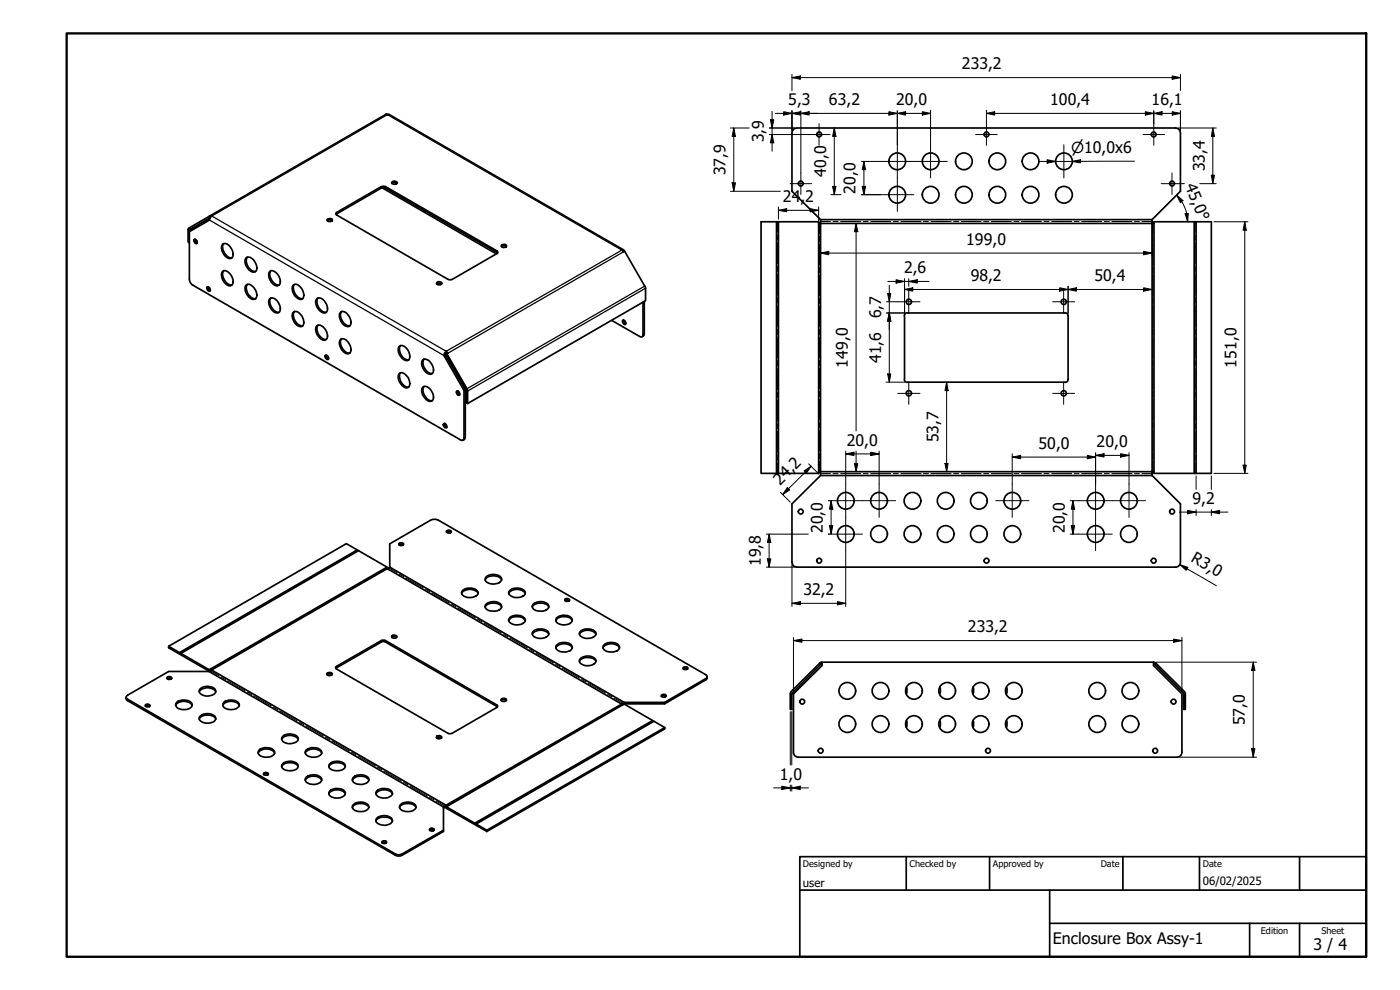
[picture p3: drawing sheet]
<svg xmlns="http://www.w3.org/2000/svg" width="420mm" height="297mm" viewBox="0 0 420 297" stroke-linecap="round" stroke-linejoin="round" font-family="sans-serif">
<!-- layer: Visible (ISO) -->
<g fill="none" stroke="#000" stroke-width=".51">
<path d="M115.8 34.3l-52.7 30.5h.5l-.5 .5-.2 .7-6.1 3.5M115.8 34.3l.3-.2 .2 .3M115.8 34.3l.5 .1M116.3 34.4l.5-.1 70.3 40.7M238 39l1.2-.6h113.6a1.49 1.49 0 0 1 1.5 1.5v17.5l-8.5 8.5v1.1h.5v-.5h17.2v75.5h-17.2v-.5h-.5v1.2l8.5 8.5v17.5a1.49 1.49 0 0 1-1.5 1.5h-113.6a1.49 1.49 0 0 1-1.5-1.6v-17.4l8.6-8.5v-1.2h-.6v.5h-17.3v-75.5h17.3v.5h.6v-1.1l-8.6-8.5v-17.5zM114.6 56.3l34.4 19.9M117.6 55l.6-.2 .9 .2M117.7 54.6l.6-.3a.7 .7 0 0 1 .9 .7 1.02 1.02 0 0 1-1.7-.2zM58.2 71.9a.72 .72 0 0 1 .9 .3 .72 .72 0 0 1-.2 .9l-.7-.7zM58.5 71.8l.2 .8 .5 .3M58.6 71.8l-.1 .1M62.7 64.9l.4 .4"/>
<path d="M62.7 64.9l.4-.1 .1 .3M62.7 64.9l-6.2 3.7v4l.3 .3M63 65.4l-6.2 3.5v14.8l.2 .9 .5 .7 80.7 46.7 .6 .1 .3-.1 .2-.6v-14.3l-6.1-10.4M66.9 73.2a1.98 1.98 0 0 1 2.5 1.3 2.18 2.18 0 0 1 0 3 3 3 0 0 1-2.9-3.5zM67.2 73.1a3.1 3.1 0 0 0 1.6 4.2h.9M73.9 77.3a1.95 1.95 0 0 1 2.6 1.3 2.16 2.16 0 0 1 0 3 3 3 0 0 1-3-3.5zM74.2 77.1a3.1 3.1 0 0 0 2.5 4.4M98.2 66.2l.5-.2 1 .2M98.2 65.8l.4-.2a.78 .78 0 0 1 1.2 .6l-.6 .3a.82 .82 0 0 1-1.1-.5zM100.8 63.9l13.6-7.9 1-.1 33.8 19.4 .2 .4-.2 .4-13.4 7.7-1.1 .1-33.7-19.4zM100.8 64.3l13.6-7.9 1-.1 34 19.6M150.5 74l.6-.3 .9 .3"/>
<path d="M150.5 73.5l.3-.1a.78 .78 0 0 1 1.2 .5l-.2 .3a.8 .8 0 0 1-.9 .1 .8 .8 0 0 1-.4-.8zM187.3 75.4l-.2-.4h-.5l.5 .6 .4-.2 6.2 10.8v4l-53.4 30.9M62.1 86.2a.74 .74 0 0 1 .9 .3 .74 .74 0 0 1-.2 .9l-.7-.7zM62.4 86l.1 .6 .6 .6M66.9 81.4a2.01 2.01 0 0 1 2.5 1.3 2.16 2.16 0 0 1 0 2.9 2.53 2.53 0 0 1-2.8-2.2 1.84 1.84 0 0 1 .3-2zM67.2 81.2a3.1 3.1 0 0 0 1.6 4.2l.9 .1M73.9 85.5a2.07 2.07 0 0 1 2.6 1.3 2.18 2.18 0 0 1 0 3 3 3 0 0 1-3-3.5zM74.2 85.3a3 3 0 0 0 2.5 4.3M81 89.6a1.91 1.91 0 0 1 2.6 1.3 2.18 2.18 0 0 1 0 2.9 3 3 0 0 1-3-3.5zM81 81.4a2.06 2.06 0 0 1 2.6 1.3 2.16 2.16 0 0 1 0 2.9 2.47 2.47 0 0 1-2.8-2.2 1.84 1.84 0 0 1 .2-2zM81.3 89.4a3.2 3.2 0 0 0 2.5 4.3M81.3 81.2a3.2 3.2 0 0 0 2.5 4.3"/>
<path d="M88.1 85.5a2.07 2.07 0 0 1 2.6 1.3l.2 .6a1.56 1.56 0 0 1-.7 2.4 3.2 3.2 0 0 1-2.1-4.3zM88.1 93.6a1.53 1.53 0 0 1 2.1 .8l.7 1.2a1.56 1.56 0 0 1-.7 2.4 3.3 3.3 0 0 1-2.4-4zM88.4 85.3a3.1 3.1 0 0 0 1.6 4.2l.9 .1M88.4 93.5a3.1 3.1 0 0 0 1.6 4.1l.9 .2M95.1 97.7a2.1 2.1 0 0 1 2.6 1.3 2.16 2.16 0 0 1 0 3 2.36 2.36 0 0 1-2.6-1.7 2.41 2.41 0 0 1 0-2.6zM95.1 89.6a1.95 1.95 0 0 1 2.6 1.3 2.18 2.18 0 0 1 0 2.9 3.1 3.1 0 0 1-3-3.5zM95.4 97.6a3 3 0 0 0 2.5 4.2M95.4 89.4a3.1 3.1 0 0 0 2.5 4.3M102.2 93.6a1.91 1.91 0 0 1 2.6 1.3 2.16 2.16 0 0 1 0 3 2.86 2.86 0 0 1-2.9-2.9l.1-1zM102.6 93.5a3.1 3.1 0 0 0 1.5 4.1l.9 .2M131.1 85.2l.5-.3 .9 .3M131.1 84.8l.7-.3 .7 .2 .1 .4-.5 .4a.78 .78 0 0 1-1.1-.6z"/>
<path d="M186.9 96.1a.73 .73 0 0 1 .8 .4 .73 .73 0 0 1-.2 .9l-.5-.4zM187.1 96l.1 .6 .6 .5M193 90.7v10a.63 .63 0 0 1-1 .3l-8.4-4.9M193.4 90.5v9.6a.77 .77 0 0 1-.7 .9M271.5 94.8v19M272.3 93.8a.92 .92 0 0 0-.9 1M272.4 93.9h47.3M319.6 93.8a.92 .92 0 0 1 .9 1v19M97.6 106.7a.71 .71 0 0 1 .9 .3 .71 .71 0 0 1-.2 .9l-.7-.7zM97.9 106.5l.1 .6 .6 .6M102.2 101.8a2.03 2.03 0 0 1 2.6 1.3 2.18 2.18 0 0 1 0 3 3 3 0 0 1-2.9-3.5zM102.6 101.6a3.1 3.1 0 0 0 1.5 4.2l.9 .1"/>
<path d="M119.9 103.9a1.95 1.95 0 0 1 2.6 1.2l.2 .6a1.52 1.52 0 0 1-.7 2.5 3.4 3.4 0 0 1-2.4-4zM119.9 112a2.1 2.1 0 0 1 2.6 1.3l.2 .6a1.56 1.56 0 0 1-.7 2.5 3.2 3.2 0 0 1-2.1-4.4zM120.2 103.7a3.1 3.1 0 0 0 2.5 4.3M120.2 111.9a3 3 0 0 0 2.5 4.2M126.9 107.9a2.1 2.1 0 0 1 2.6 1.3 2.16 2.16 0 0 1 0 3 3 3 0 0 1-2.9-3.5zM126.9 116.1a1.95 1.95 0 0 1 2.6 1.3 2.18 2.18 0 0 1 0 3 3.1 3.1 0 0 1-2.9-3.5zM127.3 107.7a3.1 3.1 0 0 0 2.4 4.4M127.3 115.9a3 3 0 0 0 2.4 4.3M133.2 106.7l.4-.2 6 10.4M133.9 105.4l-.5 .6-.2 .7M133.9 105.8l-.3 .7M133.9 105.4l.5 .6-.5 .3 6 10.5 .1 4.1 .3 .2v-3.8l-.2-.7-6-10.4"/>
<path d="M133.9 105.8l.3 .3M133.9 105.4v.4M137 117.4a.7 .7 0 0 1 .8 .3 .7 .7 0 0 1-.1 .9l-.5-.3zM137.4 117.3l.1 .8 .5 .3M139.3 117.1l.3-.2v14.3l-.1 .5-.6 .4M271.4 113.8a.92 .92 0 0 0 .9 .9M272.4 114.7h47.3M320.5 113.8a.92 .92 0 0 1-.9 .9M133.1 127.2a.71 .71 0 0 1 .8 .3 .71 .71 0 0 1-.1 .9l-.7-.7zM133.4 127l.3 .9 .4 .3M134 159.2l1-.1 .3 .1 .1 .4a.94 .94 0 0 1-1.5-.1zM134 159.7l.6-.2 .8 .2"/>
<path d="M116.1 170.5v-.3l-.3 .2 .4 .2 .8-.4v-7l12.3-7.2 1.8-.1 80.7 46.5a.62 .62 0 0 1 .4 .6 .62 .62 0 0 1-.4 .6l-12.3 7.1v.5l12.5-7.3 .2-.9M116.1 170.2l-12.2-7.1-53.3 30.8v.5l12.2 7M119.8 163.1l.2-.2 1 .1 .1 .4-.5 .3a.78 .78 0 0 1-1-.5zM119.8 163.5l.4-.3 .8 .3M138.6 178.1a3.2 3.2 0 0 1 4.4-.7l.5 .7M139 177a3.4 3.4 0 0 1 4.4 .5 .97 .97 0 0 1-.7 1.4 3.2 3.2 0 0 1-4.1-.8l-.1-.4zM145.6 174a3.1 3.1 0 0 1 5 0M145.7 173.3a3.3 3.3 0 0 1 4.7 0 1.53 1.53 0 0 1-1.7 1.9 2.78 2.78 0 0 1-3.1-1.2zM152.7 178.1a3 3 0 0 1 4.9 0M153.2 177a3.4 3.4 0 0 1 4.3 .5 .97 .97 0 0 1-.6 1.4 3.2 3.2 0 0 1-4.2-.8v-.4zM169.5 179.8l.7-.2 .7 .3a.71 .71 0 0 1-.7 .6 .71 .71 0 0 1-.7-.7zM50.6 193.9l12.2 7.1"/>
<path d="M117.6 191.2l.5-.2 1 .2M117.7 190.7l.8-.2 .6 .3a.77 .77 0 0 1-.8 .7 .77 .77 0 0 1-.8-.6zM145.6 182.2a3.1 3.1 0 0 1 5 0M145.7 181.4a3.4 3.4 0 0 1 4.7 .1 1.53 1.53 0 0 1-1.7 1.9h-.7a1.89 1.89 0 0 1-2.4-1.6zM152.7 186.2a3.1 3.1 0 0 1 4.9 0M153.2 185.2a3.3 3.3 0 0 1 4.5 .8 2.85 2.85 0 0 1-4.4 1 1.01 1.01 0 0 1-.7-.9 1.01 1.01 0 0 1 .6-.9zM159.8 182.2a3.2 3.2 0 0 1 4.4-.7l.5 .7M159.8 190.3a3.1 3.1 0 0 1 4.9 0M159.9 181.4a3.4 3.4 0 0 1 4.7 .1 1.53 1.53 0 0 1-1.8 1.9h-.7a1.98 1.98 0 0 1-2.4-1.6zM159.9 189.6a3.4 3.4 0 0 1 4.7 .1 1.53 1.53 0 0 1-1.8 1.8 2.5 2.5 0 0 1-3.1-1.5zM166.8 194.4a3 3 0 0 1 5 0M166.8 186.2a3.1 3.1 0 0 1 5 0"/>
<path d="M166.9 193.7a3.4 3.4 0 0 1 4.7 .1 1.18 1.18 0 0 1-1.1 1.6l-1.3 .2a1.99 1.99 0 0 1-2.4-1.6zM167.3 185.2a3.5 3.5 0 0 1 4.3 .4 1.53 1.53 0 0 1-1.7 1.8 2.78 2.78 0 0 1-3.1-1.1l.1-.8zM169.5 180.2l.6-.2 .8 .2M173.9 190.3a3.1 3.1 0 0 1 4.9 0M173.9 198.5a3.2 3.2 0 0 1 4.4-.7l.5 .7M174.1 189.6a3.1 3.1 0 0 1 4.8 .4 2.5 2.5 0 0 1-3.3 1.5 1.42 1.42 0 0 1-1.5-1.9zM174.4 197.4a3.4 3.4 0 0 1 4.4 .5 1.53 1.53 0 0 1-1.8 1.8 2.5 2.5 0 0 1-3.1-1.5zM181 194.4a3 3 0 0 1 4.9 0M181.1 193.7a3.4 3.4 0 0 1 4.7 .1 1.18 1.18 0 0 1-1.1 1.6l-1.4 .2a1.97 1.97 0 0 1-2.3-1.6zM246.7 199.2l-.4 .1M246.7 198.7l-.7 .3M246.7 198.7h99.5v1l8.5 8.5v17.5a1.49 1.49 0 0 1-1.4 1.5h-113.7a1.49 1.49 0 0 1-1.5-1.5v-17.5l8.6-8.5z"/>
<path d="M346.2 199.2l.3 .1M346.2 198.7l.7 .3M43.6 211.9l.5-.2 .9 .2M43.7 211.4l.6-.1 .7 .3a.82 .82 0 0 1-1.4 .1zM50.2 203.2l.6-.2 .8 .4a.71 .71 0 0 1-.8 .5 .71 .71 0 0 1-.6-.7zM50.2 203.6l.5-.2 .8 .2M52.7 211.7a3 3 0 0 1 5 0M53 210.7a3.3 3.3 0 0 1 4.7 .6 1.81 1.81 0 0 1-2.3 1.6 2.01 2.01 0 0 1-2.6-1.8zM59.8 207.6a3.1 3.1 0 0 1 5 0M59.8 215.8a3.2 3.2 0 0 1 4.5-.7l.5 .7M60.1 206.7a3.3 3.3 0 0 1 4.6 .4 1.79 1.79 0 0 1-2.2 1.7 2.57 2.57 0 0 1-2.7-1.4zM60.1 214.9a3.3 3.3 0 0 1 4.6 .4 1.72 1.72 0 0 1-2.2 1.7 2.44 2.44 0 0 1-2.7-1.4z"/>
<path d="M63.1 200.8l-.3 .2v.4l.3-.2v-.4l.4 .2-.8 .5h-12.1l-12.3 7.1-.5 .7 .5 .5 80.3 46.4 .8 .3 1.3-.3 12.4-7.1v.4l-12.4 7.1-.8 .2h-.9l-80.7-46.6-.4-.3-.1-.7M63.1 201.2h.1M66.9 211.7a3 3 0 0 1 4.9 0M67.2 210.7a3.4 3.4 0 0 1 4.6 .6 1.91 1.91 0 0 1-2.2 1.6 2.24 2.24 0 0 1-2.7-1.4zM98.2 202.4l.5-.2 .9 .2M98.3 201.9l.4-.1a.82 .82 0 0 1 1.1 .4l-.5 .4a.78 .78 0 0 1-1.2-.5zM100.8 200.1l13.6-7.9 1-.1 33.7 19.4 .3 .4-.3 .4-13.4 7.7-1 .1-33.7-19.4zM100.8 200.5l13.6-7.9 1-.1 33.9 19.6M150.4 209.9l.5-.4a.78 .78 0 0 1 1.1 .5 .91 .91 0 0 1-.9 .5 .91 .91 0 0 1-.7-.6zM150.4 210.2l.6-.3 .9 .3M187.3 210.7l-.7 .6 .3 .1 .4-.1 12.2 7M187.3 211.2h12.2"/>
<path d="M187.3 211.2l-.4 .2M198.5 209l.5-.3 .8 .3M198.6 208.5l.2-.1a.68 .68 0 0 1 1.1 .5l-.5 .3-.7-.1-.3-.4zM199.5 210.7h-12.2v.5M205 200.3l1-.2 .4 .3a.71 .71 0 0 1-.7 .5 .71 .71 0 0 1-.7-.6zM205 200.7l.5-.2 .9 .2M237.4 207.5l8.6-8.5 .3 .3-8.6 8.9M237.5 207.5l-.3 .7v4.6h.4v-4.6M272 206.1l.2 .9-.2 1.3M272 216.2l.2 .8-.2 1.3M282 216.2l.3 .8-.3 1.3M282 206.1l.3 .9-.3 1.3"/>
<path d="M292 206.1l.2 .9-.2 1.3M292 216.2l.2 .8-.2 1.3M302 216.2l.3 .8-.3 1.3M302 206.1l.3 .9-.3 1.3M355.5 207.5l-8.6-8.5-.4 .3 8.6 8.6 .1 4.9h.5v-4.6l-.3-.7M77.5 226a3 3 0 0 1 4.9 0M77.8 225a3.4 3.4 0 0 1 4.6 .5 1.91 1.91 0 0 1-2.2 1.7 2.24 2.24 0 0 1-2.7-1.4zM79.1 232.4l.5-.3 .9 .3M79.2 232l.9-.2 .4 .3v.2l-.5 .3-.7-.1-.2-.4zM84.5 230a3.2 3.2 0 0 1 4.5-.7l.5 .7M84.5 221.9a3.1 3.1 0 0 1 5 0M84.8 229.2a3.3 3.3 0 0 1 4.7 .4 1.74 1.74 0 0 1-2.3 1.7 2.01 2.01 0 0 1-2.6-1.8z"/>
<path d="M84.8 221a3.3 3.3 0 0 1 4.7 .4 1.38 1.38 0 0 1-1.6 1.6 2.72 2.72 0 0 1-3.4-1.3zM91.6 226a3 3 0 0 1 5 0M91.6 234.1a3.1 3.1 0 0 1 5 0M91.9 225a3.3 3.3 0 0 1 4.6 .5 1.8 1.8 0 0 1-2.1 1.7 2.09 2.09 0 0 1-2.8-1.8zM91.9 233.2a3.3 3.3 0 0 1 4.6 .5 1.79 1.79 0 0 1-2.1 1.7 2.57 2.57 0 0 1-2.8-1.4zM98.7 238.2a3 3 0 0 1 4.9 0M98.7 230a3.1 3.1 0 0 1 4.9 0M99 237.3a3.6 3.6 0 0 1 4.4 .1 1.09 1.09 0 0 1-.7 1.7l-1.3 .3a2.24 2.24 0 0 1-2.7-1.4zM99 229.2a3.3 3.3 0 0 1 4.6 .4 1.82 1.82 0 0 1-2.2 1.7 2.3 2.3 0 0 1-2.7-1.4zM105.7 234.1a3.1 3.1 0 0 1 5 0M106 233.2a3.3 3.3 0 0 1 4.7 .5 1.44 1.44 0 0 1-1.5 1.6l-.7 .1a2.41 2.41 0 0 1-2.8-1.4zM112.8 238.2a3 3 0 0 1 5 0"/>
<path d="M113.1 237.3a3.6 3.6 0 0 1 4.4 .1 1.03 1.03 0 0 1 .2 1.1 1.03 1.03 0 0 1-.9 .6 2.91 2.91 0 0 1-4-1.1zM131 221l.5-.2a.82 .82 0 0 1 1.1 .4l-.4 .4a.77 .77 0 0 1-1.2-.6zM131 221.4l.6-.2 .9 .2M105.7 242.3a3.2 3.2 0 0 1 4.5-.7l.5 .7M106 241.4a3.3 3.3 0 0 1 4.7 .5 1.81 1.81 0 0 1-2.2 1.6 2.01 2.01 0 0 1-2.7-1.8zM112.8 246.4a3.2 3.2 0 0 1 4.5-.7l.5 .7M113.1 245.5a3.3 3.3 0 0 1 4.6 .4 1.79 1.79 0 0 1-2.1 1.7h-.7a1.75 1.75 0 0 1-2.1-1.7zM114.6 252.9l.5-.2 .9 .2M114.7 252.5l.2-.2a.68 .68 0 0 1 1.1 .5l-.5 .3-.6-.1-.3-.2zM119.9 242.3a3.1 3.1 0 0 1 4.9 0M120.2 241.4a3.3 3.3 0 0 1 4.6 .5 1.91 1.91 0 0 1-2.2 1.6 2.01 2.01 0 0 1-2.6-1.8zM129 248.7l.5-.2 .7 .2 .1 .3-.4 .4a.78 .78 0 0 1-1.1-.5z"/>
<path d="M129 249.1l.5-.2 .7 .2M133.1 242.5l.8-.5v-.4l-.8 .5v7M133.9 241.6l.4 .3-.4 .1v.5l12.2 7M133.9 242l12.2 7.1M146.1 249.1l53.4-30.8v.4l-53.4 30.8z"/>
<circle cx="240.3" cy="55.1" r=".73"/>
<circle cx="245.8" cy="40.3" r=".73"/>
<circle cx="269.3" cy="48.4" r="2.51"/>
<circle cx="269.3" cy="58.4" r="2.51"/>
<circle cx="279.3" cy="48.4" r="2.51"/>
<circle cx="279.3" cy="58.4" r="2.51"/>
<circle cx="289.3" cy="48.4" r="2.51"/>
<circle cx="289.3" cy="58.4" r="2.51"/>
<circle cx="296.1" cy="40.3" r=".73"/>
<circle cx="299.3" cy="48.4" r="2.51"/>
<circle cx="299.3" cy="58.4" r="2.51"/>
<circle cx="309.3" cy="58.4" r="2.51"/>
<circle cx="309.3" cy="48.4" r="2.51"/>
<circle cx="319.3" cy="48.4" r="2.51"/>
<circle cx="319.3" cy="58.4" r="2.51"/>
<circle cx="346.2" cy="40.3" r=".73"/>
<circle cx="351.8" cy="55.1" r=".73"/>
<circle cx="272.8" cy="90.6" r=".79"/>
<circle cx="319.2" cy="90.6" r=".79"/>
<circle cx="272.8" cy="118" r=".79"/>
<circle cx="319.2" cy="118" r=".79"/>
<circle cx="240.3" cy="153.5" r=".73"/>
<circle cx="253.8" cy="150.3" r="2.51"/>
<circle cx="263.8" cy="150.3" r="2.51"/>
<circle cx="273.8" cy="150.3" r="2.51"/>
<circle cx="283.8" cy="150.3" r="2.51"/>
<circle cx="293.8" cy="150.3" r="2.51"/>
<circle cx="303.8" cy="150.3" r="2.51"/>
<circle cx="328.8" cy="150.3" r="2.51"/>
<circle cx="338.8" cy="150.3" r="2.51"/>
<circle cx="351.8" cy="153.5" r=".73"/>
<circle cx="245.8" cy="168.2" r=".73"/>
<circle cx="253.8" cy="160.2" r="2.51"/>
<circle cx="263.8" cy="160.2" r="2.51"/>
<circle cx="273.8" cy="160.2" r="2.51"/>
<circle cx="283.8" cy="160.2" r="2.51"/>
<circle cx="293.8" cy="160.2" r="2.51"/>
<circle cx="296.1" cy="168.2" r=".73"/>
<circle cx="303.8" cy="160.2" r="2.51"/>
<circle cx="328.8" cy="160.2" r="2.51"/>
<circle cx="338.8" cy="160.2" r="2.51"/>
<circle cx="346.2" cy="168.2" r=".73"/>
<circle cx="240.8" cy="210.5" r=".73"/>
<circle cx="254.3" cy="217.3" r="2.51"/>
<circle cx="254.3" cy="207.3" r="2.51"/>
<circle cx="264.3" cy="217.3" r="2.51"/>
<circle cx="264.3" cy="207.3" r="2.51"/>
<circle cx="274.3" cy="217.3" r="2.51"/>
<circle cx="274.3" cy="207.3" r="2.51"/>
<circle cx="284.3" cy="217.3" r="2.51"/>
<circle cx="284.3" cy="207.3" r="2.51"/>
<circle cx="294.3" cy="207.3" r="2.51"/>
<circle cx="294.3" cy="217.3" r="2.51"/>
<circle cx="304.3" cy="217.3" r="2.51"/>
<circle cx="304.3" cy="207.3" r="2.51"/>
<circle cx="329.3" cy="207.3" r="2.51"/>
<circle cx="329.3" cy="217.3" r="2.51"/>
<circle cx="339.2" cy="217.3" r="2.51"/>
<circle cx="339.2" cy="207.3" r="2.51"/>
<circle cx="352.2" cy="210.5" r=".73"/>
<circle cx="246.3" cy="225.3" r=".73"/>
<circle cx="296.5" cy="225.3" r=".73"/>
<circle cx="346.7" cy="225.3" r=".73"/>
</g>
<!-- layer: Visible Narrow (ISO) -->
<g fill="none" stroke="#000" stroke-width=".38">
<path d="M114.4 56v.4M115.7 56v.4M56.7 68.4l.3 .5M62.9 66l70.3 40.7M63 65.6l-6.2 3.5-.3-.2M63.6 64.8l52.7-30.4 70.3 40.6-52.7 30.4zM101 63.7v.5M149.2 75.3v.4M187.1 75.6l-52.7 30.4M193.5 85.8l-53.6 31M193.7 86.5l-53.4 30.8-.3-.2M193.4 100.1l-.4 .2"/>
<path d="M139.6 131.2l-.3 .2"/>
</g>
<!-- layer: Bend Extent (ISO) -->
<g fill="none" stroke="#000" stroke-width=".51">
<path d="M233 66.5v75.5M233.6 66.5v75.5M245.7 67v74.5M246.3 67h99.5v74.5h-99.5zM246.3 65.9h99.5M346.3 67v74.5M358.4 66.5v75.5M359 66.5v75.5M246.3 142.7h99.5M107.2 165l-53.4 30.8M107.6 165.2l-53.4 30.9M115.8 170.4l-52.7 30.4"/>
<path d="M117 170.2l70.3 40.5M62.7 201.5l70.4 40.6M63.5 201l52.7-30.4 70.4 40.7-52.7 30.3zM186.9 211.4l-52.6 30.5M195.8 216.2l-53.3 30.8M196.3 216.4l-53.4 30.9"/>
</g>
<!-- layer: Bend Centerline (ISO) -->
<g fill="none" stroke="#000" stroke-width=".3">
<path d="M233.3 66.5v3.2M233.3 70.5v1.6M233.3 72.8v6.3M233.3 79.9v1.6M245.9 67v3.2M245.9 70.9v1.6M245.9 73.3v6.2M246.3 66.5h2.9M250 66.5h1.5M252.3 66.5h6M259.1 66.5h1.4M261.3 66.5h6"/>
<path d="M268.1 66.5h1.5M270.4 66.5h6M277.1 66.5h1.5M279.4 66.5h6M286.2 66.5h1.5M288.5 66.5h5.9M295.2 66.5h1.5M297.5 66.5h6M304.3 66.5h1.5M306.5 66.5h6M313.3 66.5h1.5M315.6 66.5h6"/>
<path d="M322.4 66.5h1.4M324.6 66.5h6M331.4 66.5h1.5M333.7 66.5h6M340.5 66.5h1.4M342.7 66.5h3.1M346 67v3.2M346 70.9v1.6M346 73.3v6.2M358.6 66.5v3.2M358.6 70.5v1.6M358.6 72.8v6.3"/>
<path d="M358.6 79.9v1.6M233.3 82.3v6.3M233.3 89.3v1.6M233.3 91.7v6.3M233.3 98.8v1.6M245.9 80.2v1.6M245.9 82.5v6.3M245.9 89.5v1.6M245.9 91.9v6.2M245.9 98.9v1.5M346 80.2v1.6M346 82.5v6.3"/>
<path d="M346 89.5v1.6M346 91.9v6.2M346 98.9v1.5M358.6 82.3v6.3M358.6 89.3v1.6M358.6 91.7v6.3M358.6 98.8v1.6M233.3 101.1v6.3M233.3 108.2v1.6M233.3 110.6v6.3M233.3 117.7v1.5M245.9 101.2v6.2"/>
<path d="M245.9 108.2v1.5M245.9 110.5v6.2M245.9 117.5v1.5M245.9 119.8v6.2M346 101.2v6.2M346 108.2v1.5M346 110.5v6.2M346 117.5v1.5M346 119.8v6.2M358.6 101.1v6.3M358.6 108.2v1.6M358.6 110.6v6.3"/>
<path d="M358.6 117.7v1.5M233.3 120v6.3M233.3 127.1v1.5M233.3 129.5v6.2M233.3 136.5v1.6M233.3 138.9v3.1M245.9 126.8v1.5M245.9 129.1v6.2M245.9 136.1v1.6M245.9 138.4v3.1M346 126.8v1.5M346 129.1v6.2"/>
<path d="M346 136.1v1.6M346 138.4v3.1M358.6 120v6.3M358.6 127.1v1.5M358.6 129.5v6.2M358.6 136.5v1.6M358.6 138.9v3.1M246.3 142.1h2.9M250 142.1h1.5M252.3 142.1h6M259.1 142.1h1.4M261.3 142.1h6"/>
<path d="M268.1 142.1h1.5M270.4 142.1h6M277.1 142.1h1.5M279.4 142.1h6M286.2 142.1h1.5M288.5 142.1h5.9M295.2 142.1h1.5M297.5 142.1h6M304.3 142.1h1.5M306.5 142.1h6M313.3 142.1h1.5M315.6 142.1h6"/>
<path d="M322.4 142.1h1.4M324.6 142.1h6M331.4 142.1h1.5M333.7 142.1h6M340.5 142.1h1.4M342.7 142.1h3.1M87.1 176.8l-5.1 3M89 175.8l-1.3 .7M94.7 172.5l-5.1 2.9M96.6 171.4l-1.3 .7M102.3 168.1l-5.1 2.9M103.4 177.7l-5 2.9"/>
<path d="M104.2 166.9l-1.3 .8M105.3 176.6l-1.2 .7M107.4 165.1l-2.6 1.5M111 173.4l-5 2.9M112.8 172.3l-1.2 .7M116 170.5l-2.5 1.4M116.6 170.4l2.6 1.5M119.8 172.3l1.4 .7M121.8 173.4l5.2 3M127.7 176.8l1.3 .7M129.6 177.9l5.2 3M56.6 194.5l-2.6 1.4"/>
<path d="M58.5 193.3l-1.3 .8M64.2 190l-5.1 3M65.8 199.4l-2.5 1.5M66.1 189l-1.3 .7M67.7 198.4l-1.2 .7M71.8 185.7l-5.1 2.9M73.3 195.1l-5 2.9M73.7 184.6l-1.2 .7M75.2 194l-1.2 .7M79.4 181.3l-5 2.9M80.9 190.7l-5 3M81.3 180.1l-1.2 .8"/>
<path d="M82.7 189.7l-1.2 .7M88.4 186.4l-5 2.9M90.3 185.3l-1.3 .7M95.9 182l-5 3M97.8 181l-1.2 .7M135.5 181.3l1.3 .7M137.4 182.4l5.3 3M143.3 185.8l1.3 .7M145.3 186.9l5.2 3M151.1 190.3l1.3 .8M153.1 191.4l5.2 3M158.9 194.8l1.4 .8"/>
<path d="M160.9 195.9l5.2 3M166.8 199.3l1.3 .8M63.1 201.2l2.6 1.5M66.4 203.1l1.3 .8M68.3 204.3l5.2 2.9M74.2 207.6l1.3 .8M76.1 208.8l5.2 3M82 212.1l1.3 .8M83.9 213.3l5.3 3M89.9 216.6l1.2 .8M91.8 217.8l5.2 3M168.7 200.5l5.2 2.9"/>
<path d="M174.2 218.6l-5 2.9M174.6 203.8l1.3 .8M176.1 217.5l-1.3 .7M176.5 205l5.2 2.9M181.7 214.2l-5 3M182.4 208.3l1.3 .8M183.6 213.2l-1.2 .7M184.3 209.5l2.6 1.5M186.8 211.3l-2.6 1.5M190.9 219.3l-5 2.9M192.8 218.1l-1.2 .8M196 216.3l-2.5 1.5"/>
<path d="M97.7 221.2l1.2 .7M99.6 222.3l5.2 3M105.5 225.7l1.2 .7M107.4 226.8l5.2 3M113.3 230.2l1.3 .7M115.3 231.3l5.2 3.1M121.1 234.7l1.3 .7M123.1 235.8l5.2 3.1M128.9 239.3l1.3 .7M138.5 239.2l-1.3 .8M144.1 236l-5 2.9M146 234.9l-1.3 .7"/>
<path d="M151.6 231.6l-5 2.9M153.5 230.5l-1.2 .8M159.2 227.3l-5 2.9M160.5 236.8l-5.1 3M161 226.2l-1.2 .7M162.4 235.8l-1.3 .7M166.7 222.9l-5 2.9M168.1 232.5l-5.1 2.9M168.6 221.9l-1.3 .7M170 231.3l-1.3 .8M175.7 228l-5.1 3M177.6 226.9l-1.3 .8"/>
<path d="M183.3 223.6l-5.1 3M185.2 222.6l-1.2 .7M130.9 240.3l2.6 1.6M136.6 240.3l-2.5 1.4M145.2 245.7l-2.5 1.4M147.1 244.5l-1.2 .8M152.8 241.2l-5 3M154.7 240.1l-1.2 .8"/>
</g>
<!-- layer: Border (ISO) -->
<path d="M20 10h390v277.1h-390z" fill="none" stroke="#000" stroke-width=".7"/>
<!-- layer: Title (ISO) -->
<path d="M240 257h170v30.1h-170zM272 257v10.1M297 257v10.1M337 257v10.1M360 257v10.1M390 257v10.1M240 267.1h170M315 277h95M315 267.1v20M375 277v10.1M390 277v10.1" fill="none" stroke="#000" stroke-width=".51"/>
<!-- layer: Dimension (ISO) -->
<g fill="none" stroke="#000" stroke-width=".3">
<path d="M219.2 38.4h5.7M220.2 38.4l.5 2.5h-1zM220.2 38.4v19M230.9 38.4h7.5M231.2 35.9h1l-.5 2.5zM231.7 33.4v12M232.7 34h46.6M235.2 33.5l2.5 .5-2.5 .5zM237.7 23.3l2.5-.5v1zM237.7 34l2.5-.5v1zM237.7 23.3h116.6M237.7 22.3v4.9"/>
<path d="M237.7 33.3v5.9M240.3 34l2.5-.5v1zM240.3 33.3v18.6M250.4 38.4l.5 2.5h-1zM250.4 38.4v20M266.8 33.5l2.5 .5-2.5 .5zM269.3 34l2.5-.5v1zM269.3 33.3v10.1M276.8 33.5l2.5 .5-2.5 .5zM279.3 33.1v10.3M296 34l2.5-.5v1zM296 34h58.3"/>
<path d="M296 33.1v4M343.7 33.5l2.6 .5-2.6 .5zM346.3 34l2.4-.5v1zM346.3 33.3v3.8M351.8 22.8l2.5 .5-2.5 .5zM351.8 33.5l2.5 .5-2.5 .5zM353.5 38.4h11.5M354.3 22.3v4.9M354.3 33.3v5.9M364 38.4l.5 2.5h-1zM364 38.4v16.7M219.2 57.4h15"/>
<path d="M219.7 54.8h1l-.5 2.6zM230.9 40.4h11.7M231.7 40.4l.5 2.4h-1zM249.4 58.4h3M249.9 55.9h1l-.5 2.5zM258.5 48.4h5.8M258.5 58.4h5.8M258.8 55.9h1l-.5 2.5zM259.3 48.4l.5 2.5h-1zM259.3 48.4v10M311.8 48.4h5M314.3 47.9l2.5 .5-2.5 .5z"/>
<path d="M321.8 48.4l2.5-.5v1zM340.5 48.4h-18.7h2.5M353.1 58.5l1.9 1.7-.7 .6zM353.1 58.5a11.5 11.5 0 0 1 3.3 8M355 55.1h.5M360 55.1h5M363.5 52.6h1l-.5 2.5zM233.6 63.1l2.5-.5v.9zM233.6 63.1h12.1M233.6 62.1v3.7M243.1 62.6l2.6 .5-2.6 .4zM245.7 62.1v4.2"/>
<path d="M246.3 75.9l2.4-.5v1zM246.3 75.9h99.5M246.3 66.7v10.2M256.9 67l.5 2.5h-1zM256.9 67v62.3M343.2 75.4l2.6 .5-2.6 .5zM345.8 66.7v10.2M355.7 64.1l.9-.1-.2 2.5zM364.3 66.5h10.2M373.6 66.5l.4 2.6h-.9zM373.6 66.5v75.5M266.1 93.9h5.5"/>
<path d="M266.1 90.5h3.3M266.4 88.1h.9l-.4 2.4zM266.4 84.4h12.4M266.9 93.9l.4 2.5h-.9zM266.9 85.6v29.1M268.9 83.9l2.6 .5-2.6 .5zM271.5 86.9l2.4-.6v1.1zM271.5 86.9h74.3M271.5 83.6v6.9M271.5 90.7v3.3M272.7 84.4l2.6-.5v1zM272.7 83.6v2.3"/>
<path d="M318 86.3l2.5 .6-2.5 .5zM320.5 86.9l2.5-.6v1.1zM320.5 85.9v4.6M320.5 90.7v3.3M343.2 86.3l2.6 .6-2.6 .5zM265.9 114.7h5.7M266.4 112.2h.9l-.4 2.5zM284.1 114.7l.4 2.5h-.9zM284.1 114.7v26.8M242.7 139.2l3 3M243.5 139.9l-8.6 8.5M253.8 136.2l2.5-.5v1z"/>
<path d="M253.8 136.2h10M253.8 135.4v9.8M256.4 139.1h1l-.5 2.4zM256.9 135.4v6.1M261.3 135.7l2.5 .5-2.5 .5zM263.8 135.4v9.8M283.6 139.1h.9l-.4 2.4zM303.8 137.1l2.5-.5v1.1zM303.8 137.1h25M303.8 136.1v9.1M326.3 136.6l2.5 .5-2.5 .6zM328.8 136.6l2.5-.5v1z"/>
<path d="M328.8 136.6h10M328.8 135.8v9.4M336.3 136.1l2.5 .5-2.5 .5zM338.8 135.8v9.4M373.1 139.6h.9l-.4 2.4zM234.2 147.7l3 3M236.3 146.3l.7 .7-2.1 1.4zM241.3 141.3l2.2-1.4-1.5 2.1zM248.6 150.2h.2M248.9 157.7h1l-.5 2.6zM249.4 150.2l.5 2.6h-1zM249.4 150.2v10.1"/>
<path d="M321.2 150.2h2.6M321.5 157.7h1l-.5 2.6zM322 150.2l.5 2.6h-1zM322 150.2v10.1M353.9 153.7h14.7M356.4 153.1l2.6 .6-2.6 .5zM359 142.8v4.1M359 152.9v1.8M363.5 153.7l2.5-.6v1.1zM363.5 142.8v4.1M363.5 152.9v1.8M364.3 142h10.2"/>
<path d="M230 160.3h12.6M230 170.2h8.4M230.3 167.7h1l-.5 2.5zM230.8 160.3l.5 2.4h-1zM230.8 160.3v9.9M237.7 169.4v12.6M248.6 160.3h.2M253.8 165.2v16.8M321.2 160.3h2.6M354.1 169.4l2.4 .8-.5 .9zM354.1 169.4l11 6.4M237.7 181l2.5-.5v1z"/>
<path d="M237.7 181h16.1M238.1 192.2l2.6-.4v.9zM238.1 192.2h116.6M238.1 191.2v16.3M251.3 180.5l2.5 .5-2.5 .5zM347 198.7h30.1M352.2 191.8l2.5 .4-2.5 .5zM354.7 191.2v16.3M376.1 198.7l.5 2.5h-1zM376.1 198.7v28.5M237.2 213.5v16M237.6 213.5v16"/>
<path d="M232.2 236.4h10.4M234.6 235.9l2.6 .5-2.6 .5zM237.2 235.6v1.7M237.6 236.4l2.6-.5v1zM237.6 235.6v1.7M354 227.2h23.1M375.6 224.6h1l-.5 2.6z"/>
</g>
<g fill="#000">
<path d="M231.2 35.9h1l-.5 2.5z" fill-rule="evenodd"/>
<path d="M235.2 33.5l2.5 .5-2.5 .5z" fill-rule="evenodd"/>
<path d="M237.7 23.3l2.5-.5v1z" fill-rule="evenodd"/>
<path d="M237.7 34l2.5-.5v1z" fill-rule="evenodd"/>
<path d="M240.3 34l2.5-.5v1z" fill-rule="evenodd"/>
<path d="M266.8 33.5l2.5 .5-2.5 .5z" fill-rule="evenodd"/>
<path d="M269.3 34l2.5-.5v1z" fill-rule="evenodd"/>
<path d="M276.8 33.5l2.5 .5-2.5 .5z" fill-rule="evenodd"/>
<path d="M296 34l2.5-.5v1z" fill-rule="evenodd"/>
<path d="M343.7 33.5l2.6 .5-2.6 .5z" fill-rule="evenodd"/>
<path d="M346.3 34l2.4-.5v1z" fill-rule="evenodd"/>
<path d="M351.8 22.8l2.5 .5-2.5 .5z" fill-rule="evenodd"/>
<path d="M351.8 33.5l2.5 .5-2.5 .5z" fill-rule="evenodd"/>
<path d="M219.7 54.8h1l-.5 2.6z" fill-rule="evenodd"/>
<path d="M220.2 38.4l.5 2.5h-1z" fill-rule="evenodd"/>
<path d="M231.7 40.4l.5 2.4h-1z" fill-rule="evenodd"/>
<path d="M249.9 55.9h1l-.5 2.5z" fill-rule="evenodd"/>
<path d="M250.4 38.4l.5 2.5h-1z" fill-rule="evenodd"/>
<path d="M258.8 55.9h1l-.5 2.5z" fill-rule="evenodd"/>
<path d="M259.3 48.4l.5 2.5h-1z" fill-rule="evenodd"/>
<path d="M314.3 47.9l2.5 .5-2.5 .5z" fill-rule="evenodd"/>
<path d="M321.8 48.4l2.5-.5v1z" fill-rule="evenodd"/>
<path d="M363.5 52.6h1l-.5 2.5z" fill-rule="evenodd"/>
<path d="M364 38.4l.5 2.5h-1z" fill-rule="evenodd"/>
<path d="M233.6 63.1l2.5-.5v.9z" fill-rule="evenodd"/>
<path d="M243.1 62.6l2.6 .5-2.6 .4z" fill-rule="evenodd"/>
<path d="M246.3 75.9l2.4-.5v1z" fill-rule="evenodd"/>
<path d="M256.9 67l.5 2.5h-1z" fill-rule="evenodd"/>
<path d="M343.2 75.4l2.6 .5-2.6 .5z" fill-rule="evenodd"/>
<path d="M353.1 58.5l1.9 1.7-.7 .6z" fill-rule="evenodd"/>
<path d="M355.7 64.1l.9-.1-.2 2.5z" fill-rule="evenodd"/>
<path d="M373.6 66.5l.4 2.6h-.9z" fill-rule="evenodd"/>
<path d="M266.4 88.1h.9l-.4 2.4z" fill-rule="evenodd"/>
<path d="M266.9 93.9l.4 2.5h-.9z" fill-rule="evenodd"/>
<path d="M266.9 93.9l.4 2.5h-.9z" fill-rule="evenodd"/>
<path d="M268.9 83.9l2.6 .5-2.6 .5z" fill-rule="evenodd"/>
<path d="M271.5 86.9l2.4-.6v1.1z" fill-rule="evenodd"/>
<path d="M272.7 84.4l2.6-.5v1z" fill-rule="evenodd"/>
<path d="M318 86.3l2.5 .6-2.5 .5z" fill-rule="evenodd"/>
<path d="M320.5 86.9l2.5-.6v1.1z" fill-rule="evenodd"/>
<path d="M343.2 86.3l2.6 .6-2.6 .5z" fill-rule="evenodd"/>
<path d="M266.4 112.2h.9l-.4 2.5z" fill-rule="evenodd"/>
<path d="M284.1 114.7l.4 2.5h-.9z" fill-rule="evenodd"/>
<path d="M253.8 136.2l2.5-.5v1z" fill-rule="evenodd"/>
<path d="M256.4 139.1h1l-.5 2.4z" fill-rule="evenodd"/>
<path d="M261.3 135.7l2.5 .5-2.5 .5z" fill-rule="evenodd"/>
<path d="M283.6 139.1h.9l-.4 2.4z" fill-rule="evenodd"/>
<path d="M303.8 137.1l2.5-.5v1.1z" fill-rule="evenodd"/>
<path d="M326.3 136.6l2.5 .5-2.5 .6z" fill-rule="evenodd"/>
<path d="M328.8 136.6l2.5-.5v1z" fill-rule="evenodd"/>
<path d="M336.3 136.1l2.5 .5-2.5 .5z" fill-rule="evenodd"/>
<path d="M373.1 139.6h.9l-.4 2.4z" fill-rule="evenodd"/>
<path d="M236.3 146.3l.7 .7-2.1 1.4z" fill-rule="evenodd"/>
<path d="M241.3 141.3l2.2-1.4-1.5 2.1z" fill-rule="evenodd"/>
<path d="M248.9 157.7h1l-.5 2.6z" fill-rule="evenodd"/>
<path d="M249.4 150.2l.5 2.6h-1z" fill-rule="evenodd"/>
<path d="M321.5 157.7h1l-.5 2.6z" fill-rule="evenodd"/>
<path d="M322 150.2l.5 2.6h-1z" fill-rule="evenodd"/>
<path d="M356.4 153.1l2.6 .6-2.6 .5z" fill-rule="evenodd"/>
<path d="M363.5 153.7l2.5-.6v1.1z" fill-rule="evenodd"/>
<path d="M230.3 167.7h1l-.5 2.5z" fill-rule="evenodd"/>
<path d="M230.8 160.3l.5 2.4h-1z" fill-rule="evenodd"/>
<path d="M354.1 169.4l2.4 .8-.5 .9z" fill-rule="evenodd"/>
<path d="M237.7 181l2.5-.5v1z" fill-rule="evenodd"/>
<path d="M238.1 192.2l2.6-.4v.9z" fill-rule="evenodd"/>
<path d="M251.3 180.5l2.5 .5-2.5 .5z" fill-rule="evenodd"/>
<path d="M352.2 191.8l2.5 .4-2.5 .5z" fill-rule="evenodd"/>
<path d="M376.1 198.7l.5 2.5h-1z" fill-rule="evenodd"/>
<path d="M234.6 235.9l2.6 .5-2.6 .5z" fill-rule="evenodd"/>
<path d="M237.6 236.4l2.6-.5v1z" fill-rule="evenodd"/>
<path d="M375.6 224.6h1l-.5 2.6z" fill-rule="evenodd"/>
</g>
<!-- layer: Center Mark (ISO) -->
<g fill="none" stroke="#000" stroke-width=".3">
<path d="M245.8 37.1v6.5M296 37.1v6.5M346.3 37.1v6.5M237.1 55.1h6.5M240.3 51.9v6.4M242.6 40.4h6.5M264.3 48.4h20M264.3 58.4h10M269.3 43.4v20M279.3 43.4v10M292.8 40.4h6.5M314.3 48.4h10"/>
<path d="M319.3 43.4v10M343 40.4h6.5M348.5 55.1h6.5M351.7 51.9v6.4M269.4 90.5h6.7M272.7 87.2v6.7M315.9 90.5h6.6M319.2 87.2v6.7M269.4 118h6.7M272.7 114.7v6.6M315.9 118h6.6M319.2 114.7v6.6"/>
<path d="M248.8 150.2h20M253.8 145.2v20M263.8 145.2v10M298.8 150.2h10M303.8 145.2v10M323.8 150.2h20M328.8 145.2v20M338.8 145.2v10M248.8 160.3h10M323.8 160.3h10"/>
</g>
<g font-size="4.8">
<text x="288.7" y="20.8">233,2</text>
<text x="236.5" y="31.5">5,3</text>
<text x="248.8" y="31.5">63,2</text>
<text x="268.9" y="31.5">20,0</text>
<text x="315.2" y="31.5">100,4</text>
<text x="345.6" y="31.5">16,1</text>
<text x="229.2" y="42.7" transform="rotate(-90 229.2 42.7)">3,9</text>
<text x="217.7" y="52.6" transform="rotate(-90 217.7 52.6)">37,9</text>
<text x="247.9" y="53.1" transform="rotate(-90 247.9 53.1)">40,0</text>
<text x="361.6" y="51.4" transform="rotate(-90 361.6 51.4)">33,4</text>
<text x="256.8" y="58.1" transform="rotate(-90 256.8 58.1)">20,0</text>
<text x="355.6" y="55.9" transform="rotate(68 355.6 55.9)">45,0°</text>
<text x="234.9" y="60.6">24,2</text>
<text x="290" y="73.5">199,0</text>
<text x="271.3" y="82">2,6</text>
<text x="291.3" y="84.4">98,2</text>
<text x="328.5" y="84.4">50,4</text>
<text x="264.4" y="95.6" transform="rotate(-90 264.4 95.6)">6,7</text>
<text x="254.4" y="110.3" transform="rotate(-90 254.4 110.3)">149,0</text>
<text x="264.4" y="109" transform="rotate(-90 264.4 109)">41,6</text>
<text x="371.1" y="110.3" transform="rotate(-90 371.1 110.3)">151,0</text>
<text x="254.1" y="133.7">20,0</text>
<text x="281.6" y="132.8" transform="rotate(-90 281.6 132.8)">53,7</text>
<text x="311.7" y="134.7">50,0</text>
<text x="329.1" y="134.2">20,0</text>
<text x="234.1" y="145.7" transform="rotate(-45 234.1 145.7)">24,2</text>
<text x="357.9" y="151.2">9,2</text>
<text x="247" y="159.9" transform="rotate(-90 247 159.9)">20,0</text>
<text x="319.5" y="159.9" transform="rotate(-90 319.5 159.9)">20,0</text>
<text x="228.3" y="169.8" transform="rotate(-90 228.3 169.8)">19,8</text>
<text x="357.2" y="168.4" transform="rotate(30 357.2 168.4)">R3,0</text>
<text x="241.1" y="178.5">32,2</text>
<text x="290.4" y="189.7">233,2</text>
<text x="373.6" y="217.6" transform="rotate(-90 373.6 217.6)">57,0</text>
<text x="234.1" y="233.9">1,0</text>
<text x="316" y="283.4">Enclosure Box Assy-1</text>
<text x="394.2" y="285">3 / 4</text>
</g>
<text font-size="4.6" x="321.4" y="46">⌀10,0x6</text>
<g font-size="3.4">
<text x="241" y="266">user</text>
<text x="361" y="265.5">06/02/2025</text>
</g>
<g font-size="2.7">
<text x="241" y="260.1">Designed by</text>
<text x="273" y="260.1">Checked by</text>
<text x="298" y="260.1">Approved by</text>
<text x="330.3" y="260">Date</text>
<text x="361" y="260">Date</text>
<text x="378.4" y="280.1">Edition</text>
<text x="396.6" y="280.1">Sheet</text>
</g>
</svg>
